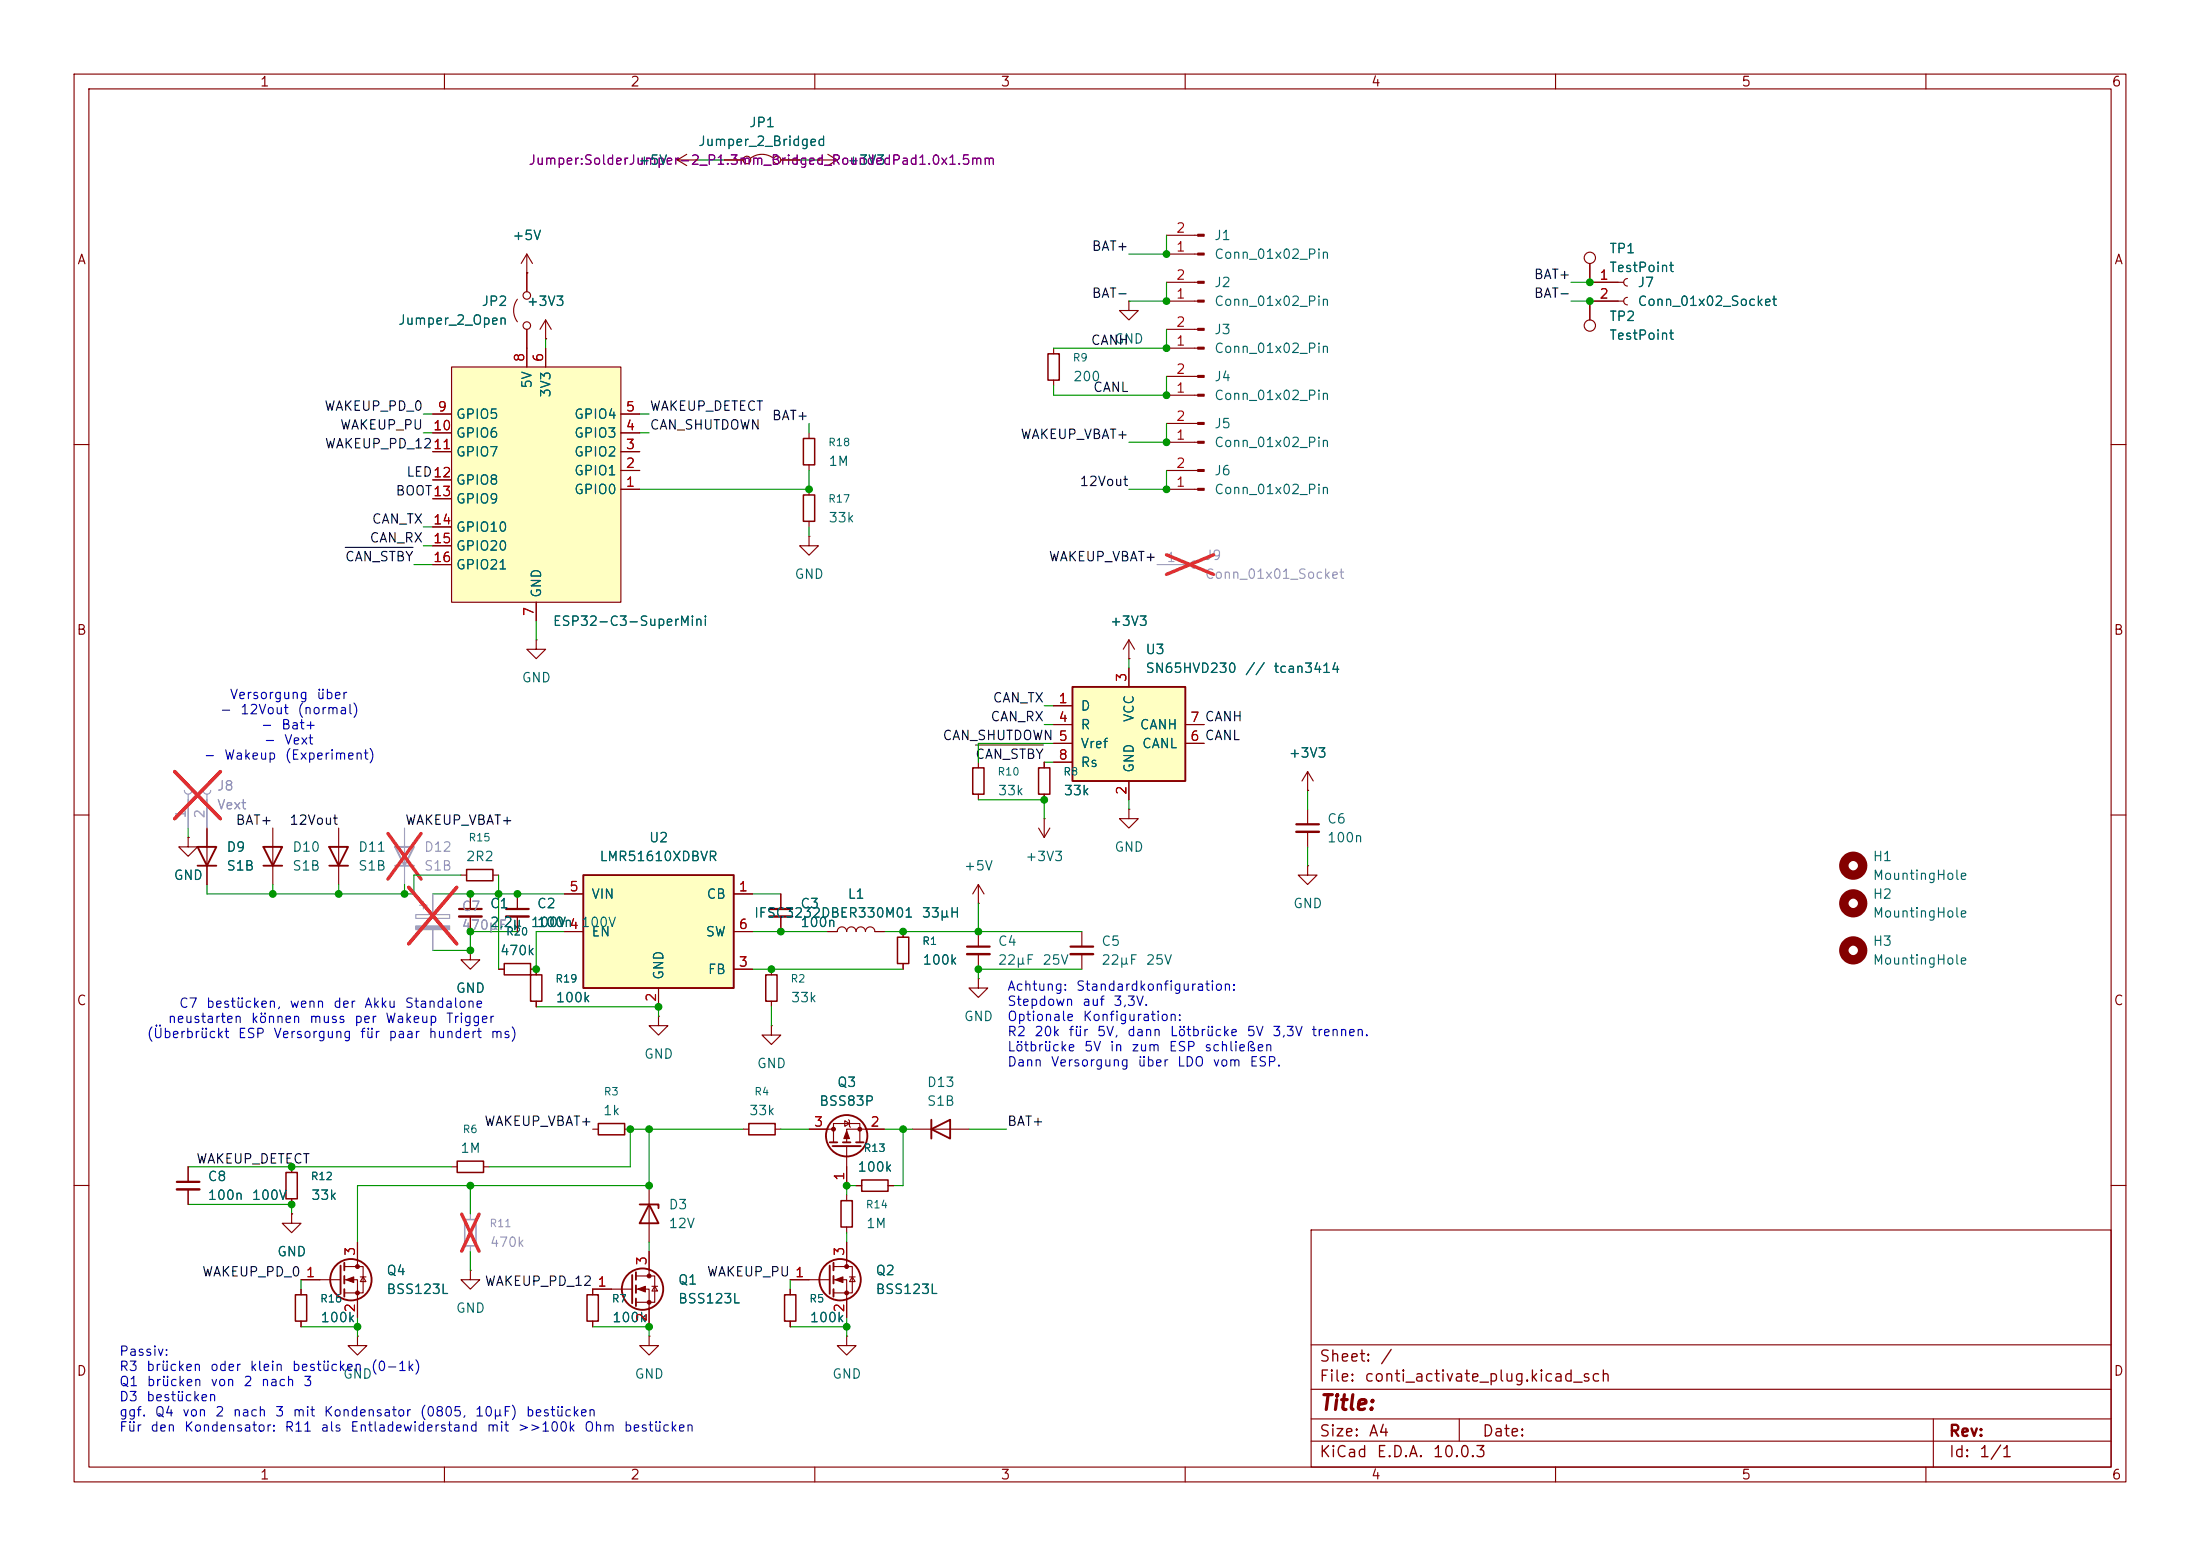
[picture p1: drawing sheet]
<svg xmlns="http://www.w3.org/2000/svg" width="297mm" height="210mm" viewBox="0 0 297 210" stroke-linecap="round" stroke-linejoin="round" font-family="sans-serif">
<g fill="none" stroke="#840000" stroke-width=".15">
<path d="M10 10h277v190h-277zM12 12h273v186h-273zM60 10v2M110 10v2M160 10v2M210 10v2M260 10v2M10 60h2M285 60h2M10 110h2M285 110h2M105.4 120.7v2"/>
<path d="M105.4 123.7v2M10 160h2M177 166h108v32h-108zM285 160h2M60 198v2M110 198v2M160 198v2M177 194.5h108M177 191.5h108M177 187.5h108M177 181.5h108M197 191.5v3"/>
<path d="M210 198v2M260 198v2M261 191.5v6.5"/>
</g>
<path d="M103.9 122.7h3" fill="none" stroke="#840000" stroke-width=".3"/>
<path d="M103.9 123.7h3" fill="none" stroke="#840000" stroke-width=".33"/>
<path d="M61 49.5h22.8v31.8h-22.8z" fill="#ffffc2"/>
<g fill="none" stroke="#840000" stroke-width=".15">
<path d="M71.1 36.8h.1M71.1 34.3v2.5M71.1 34.3l-.7 1.3M71.1 34.3l.8 1.3M58.4 58.4h2.6M58.4 55.9h2.6M61 49.5h22.8v31.8h-22.8zM71.1 47v2.5M73.7 47v2.5M83.8 58.4h2.6M83.8 55.9h2.6M109.2 58.4v.8"/>
<path d="M58.4 61h2.6M58.4 64.8h2.6M58.4 67.3h2.6M58.4 71.1h2.6M58.4 73.7h2.6M58.4 76.2h2.6M83.8 66h2.6M83.8 63.5h2.6M83.8 61h2.6M109.2 72.4v1.3h1.3l-1.3 1.2-1.3-1.2h1.3M109.2 72.4h.1M109.2 62.7v.8"/>
<path d="M109.2 66v.8M109.2 70.4v.7M72.4 81.3v2.5M132.1 102.9v.7M132.1 107.2v.8M140.2 111.8l.8 1.2M141 110.5h.1M141 102.9v.7M141 107.2v.8M141 110.5v2.5M141.7 111.8l-.7 1.2M63.5 128.3v1.2h1.3l-1.3 1.3-1.3-1.3h1.3"/>
<path d="M63.5 128.3h.1M69.8 120.7v2M69.8 123.7v2M72.4 130.8v.8M72.4 135.1v.8M111.8 125.7h1.2a.64 .64 0 0 1 .7-.6 .64 .64 0 0 1 .6 .6 .64 .64 0 0 1 .6-.6 .64 .64 0 0 1 .7 .6 .64 .64 0 0 1 .6-.6 .64 .64 0 0 1 .6 .6 .64 .64 0 0 1 .7-.6 .64 .64 0 0 1 .6 .6h1.3M121.9 125.7v.8M121.9 130v.8M132.1 125.7v2.1M132.1 128.8v2M25.4 157.5v2M39.4 157.5v.7"/>
<path d="M61 157.5h.7M65.3 157.5h.7M80 152.4h.8M84.3 152.4h.8M25.4 160.5v2.1M39.4 163.8v1.3h1.2l-1.2 1.3-1.3-1.3h1.3M39.4 163.8h.1M39.4 161.8v.8M40.6 174v.8M40.6 178.3v.8M40.6 172.7h5.4M46.5 170.9h2.5v3.6h-2.5"/>
<path d="M46.5 172.7h1.8v5.1M48.3 167.6v3.3M48.6 172.3h.8M49 172.3l.4 .7h-.8zM63.5 171.5v1.2h1.3l-1.3 1.3-1.3-1.3h1.3M63.5 171.5h.1M80 174v.8M80 178.3v.8M48.3 180.3v1.3h1.2l-1.2 1.3-1.3-1.3h1.3M48.3 180.3h.1M87.6 180.3v1.3h1.3l-1.3 1.3-1.2-1.3h1.2M87.6 180.3h.1"/>
</g>
<path d="M108.5 59.2h1.5v3.5h-1.5zM108.5 66.8h1.5v3.6h-1.5zM131.3 103.6h1.5v3.6h-1.5zM140.2 103.6h1.5v3.6h-1.5zM71.6 131.6h1.6v3.5h-1.6zM121.2 126.5h1.5v3.5h-1.5zM38.6 158.2h1.5v3.6h-1.5zM61.7 156.7h3.6v1.5h-3.6zM80.8 151.6h3.5v1.6h-3.5zM39.9 174.8h1.5v3.5h-1.5zM79.2 174.8h1.6v3.5h-1.6z" fill="none" stroke="#840000" stroke-width=".2"/>
<path d="M68.3 122.7h3.1M130.6 127.8h3M23.9 159.5h3" fill="none" stroke="#840000" stroke-width=".3"/>
<path d="M68.3 123.7h3.1M130.6 128.8h3M23.9 160.5h3" fill="none" stroke="#840000" stroke-width=".33"/>
<g fill="none" stroke="#840000" stroke-width=".25">
<path d="M46 170.8v3.8M46.5 170.4v1.1M46.5 172.2v1M46.5 174v1"/>
<circle cx="47.4" cy="172.7" r="2.79"/>
</g>
<g fill="#840000" stroke="#840000" stroke-width=".15">
<path d="M46.7 172.7l1.1-.4v.8z"/>
<circle cx="48.3" cy="170.9" r=".25"/>
<circle cx="48.3" cy="174.5" r=".25"/>
</g>
<path d="M62.7 164.6h1.6v3.5h-1.6z" fill="none" stroke="#a1a1a1" stroke-width=".2"/>
<path d="M63.5 163.8v.8M63.5 168.1v.8" fill="none" stroke="#a1a1a1" stroke-width=".15"/>
<path d="M62.3 163.9l2.4 5M64.7 163.9l-2.4 5" fill="none" stroke="#e12e31" stroke-width=".46"/>
<path d="M78.7 118.1h20.4v15.3h-20.4z" fill="#ffffc2"/>
<path d="M78.7 118.1h20.4v15.3h-20.4zM125.7 152.4l2.6-1.3v2.6zM125.7 151.1v2.6M86.4 162.6h2.5v.5M87.6 162.6l1.3 2.5h-2.5z" fill="none" stroke="#840000" stroke-width=".25"/>
<g fill="none" stroke="#840000" stroke-width=".15">
<path d="M142.2 47v.8M142.2 51.3v.8M152.4 109.2v1.3h1.3l-1.3 1.3-1.3-1.3h1.3M152.4 109.2h.1M176.5 116.8v1.3h1.3l-1.3 1.3-1.2-1.3h1.2M176.5 116.8h.1M176.5 106.7h.1M176.5 104.1v2.6M176.5 109.2v2.1M176.5 112.3v2M176.5 104.1l-.7 1.3M176.5 104.1l.8 1.3"/>
<path d="M76.2 120.7h2.5M76.2 125.7h2.5M88.9 137.2v1.2h1.3l-1.3 1.3-1.3-1.3h1.3M88.9 137.2h.1M88.9 133.4v2.5M99.1 120.7h2.5M99.1 130.8h2.5M99.1 125.7h2.5M146 125.7v2.1M146 128.8v2M123.2 152.4h7.6M87.6 160v7.6"/>
</g>
<path d="M141.5 47.8h1.5v3.5h-1.5z" fill="none" stroke="#840000" stroke-width=".2"/>
<path d="M175 111.3h3.1M144.5 127.8h3.1" fill="none" stroke="#840000" stroke-width=".3"/>
<path d="M175 112.3h3.1M144.5 128.8h3.1" fill="none" stroke="#840000" stroke-width=".33"/>
<g fill="none" stroke="#840000" stroke-width="1.3">
<circle cx="250.2" cy="116.8" r="1.27"/>
<circle cx="250.2" cy="121.9" r="1.27"/>
<circle cx="250.2" cy="128.3" r="1.27"/>
</g>
<path d="M156.2 76.2h4.6M161.3 75.7a.51 .51 0 0 0-.5 .5 .51 .51 0 0 0 .5 .5" fill="none" stroke="#a1a1a1" stroke-width=".15"/>
<path d="M157.5 74.9l6.3 2.6M163.8 74.9l-6.3 2.6" fill="none" stroke="#e12e31" stroke-width=".46"/>
<path d="M144.8 92.7h15.2v12.7h-15.2z" fill="#ffffc2"/>
<g fill="none" stroke="#840000" stroke-width=".25">
<path d="M144.8 92.7h15.2v12.7h-15.2zM26.7 114.3h2.5l-1.3 2.5zM26.7 116.8h2.5M35.6 114.3h2.5l-1.3 2.5zM35.6 116.8h2.5M44.4 114.3h2.6l-1.3 2.5zM44.4 116.8h2.6M112 154.2h1M112.4 154.7h3.8M113.8 154.2h1M115.6 154.2h1M85.3 172.1v3.8"/>
<path d="M85.9 171.7v1M85.9 173.5v1M85.9 175.3v1M112 170.8v3.8M112.5 170.4v1.1M112.5 172.2v1M112.5 174v1"/>
<circle cx="114.3" cy="153.3" r="2.79"/>
<circle cx="86.7" cy="174" r="2.79"/>
<circle cx="113.4" cy="172.7" r="2.79"/>
</g>
<g fill="none" stroke="#840000" stroke-width=".15">
<path d="M71.1 36.8h.1M71.1 36.8v2.6M91.4 21.6l1.3 .8M91.4 21.6h2.6M92.7 20.8l-1.3 .8M94 21.6h.1M97.8 21.6h2.5M101.3 21.3a2.54 2.54 0 0 1 3.1 0M105.4 21.6h2.5M110.5 21.6h.1M110.5 21.6h2.5M111.8 20.8l1.2 .8"/>
<path d="M113 21.6l-1.2 .8M157.5 38.1h4.2M157.5 34.3h4.2M157.5 31.8h4.2M214.6 35.6v2.5h4.6M219.7 37.6a.51 .51 0 0 0-.5 .5 .51 .51 0 0 0 .5 .5M58.4 58.4h2.6M58.4 55.9h2.6M69.8 40.4a2.54 2.54 0 0 0 0 3M71.1 44.5v5M73.7 45.7h.1M73.7 43.2l-.8 1.3"/>
<path d="M73.7 43.2l.7 1.3M73.7 43.2v2.5M73.7 47v2.5M83.8 58.4h2.6M83.8 55.9h2.6M152.4 40.6v1.3h1.3l-1.3 1.3-1.3-1.3h1.3M152.4 40.6h.1M157.5 59.7h4.2M157.5 57.2h4.2M157.5 40.6h4.2M157.5 47h4.2M157.5 44.5h4.2"/>
<path d="M157.5 53.3h4.2M157.5 50.8h4.2M219.2 40.6h-4.6v2.6M219.7 40.1a.51 .51 0 0 0-.5 .5 .51 .51 0 0 0 .5 .5M58.4 61h2.6M58.4 64.8h2.6M58.4 67.3h2.6M58.4 71.1h2.6M58.4 73.7h2.6M58.4 76.2h2.6M83.8 66h2.6M83.8 63.5h2.6"/>
<path d="M83.8 61h2.6M157.5 66h4.2M157.5 63.5h4.2M72.4 86.4v1.2h1.3l-1.3 1.3-1.3-1.3h1.3M72.4 86.4h.1M72.4 81.3v2.5M142.2 95.3h2.6M142.2 97.8h2.6M152.4 88.9h.1M152.4 86.4v2.5M152.4 90.2v2.5M152.4 86.4l-.8 1.2"/>
<path d="M152.4 86.4l.8 1.2M160 97.8h2.6M25.4 113v1.3h1.3l-1.3 1.3-1.3-1.3h1.3M25.4 113h.1M27.9 111.8v7.6M36.8 111.8v7.6M45.7 111.8v7.6M62.2 118.1h.8M66.5 118.1h.8M132.1 119.4l-.8 1.3M132.1 119.4l.7 1.3M132.1 119.4v2.5"/>
<path d="M141 102.9v.7M141 107.2v.8M142.2 100.3h2.6M142.2 102.9h2.6M152.4 105.4v2.6M160 100.3h2.6M176.5 106.7h.1M63.5 128.3h.1M63.5 120.7v2M63.5 123.7v2M67.3 130.8h.8M69.8 120.7v2"/>
<path d="M69.8 123.7v2M71.6 130.8h.8v.8M72.4 135.1v.8M76.2 120.7h2.5M76.2 125.7h2.5M88.9 133.4v2.5M99.1 130.8h2.5M99.1 120.7h2.5M99.1 125.7h2.5M104.1 138.4v1.3h1.3l-1.3 1.3-1.2-1.3h1.2M104.1 138.4h.1M104.1 130.8v.8"/>
<path d="M104.1 135.1v.8M105.4 120.7v2M105.4 123.7v2M111.8 125.7h1.2M118.1 125.7h1.3M121.9 125.7v.8M121.9 130v.8M132.1 121.9h.1M132.1 132.1v1.3h1.2l-1.2 1.2-1.3-1.2h1.3M132.1 132.1h.1M25.4 157.5v2M39.4 157.5v.7"/>
<path d="M100.3 152.4h.8M104.6 152.4h.8M109.2 152.4h3.3M112.5 154.2v-2.6h3.6v2.6M114 151.3l.7 .3-.7 .4zM114.3 154.7v5.3M114.6 151.1l.1 .2v.7l.1 .1M119.4 152.4h-5.1v1.8M25.4 160.5v2.1M39.4 163.8h.1M39.4 161.8v.8M40.6 172.7h2.6"/>
<path d="M40.6 174v.8M40.6 178.3v.8M48.3 167.6v2.6M48.3 175.3v2.5M80 178.3v.8M85.3 174h-5.3v.8M85.9 172.2h2.5v3.6h-2.5M85.9 174h1.7v5.1M87.6 168.9v3.3M88 173.6h.8M88.4 173.6l.4 .6h-.8zM106.7 172.7h5.3"/>
<path d="M106.7 174v.8M106.7 178.3v.8M112.5 170.9h2.6v3.6h-2.6M112.5 172.7h1.8v5.1M114.3 161.3v.8M114.3 165.6v.8M114.3 167.6v3.3M114.7 172.3h.7M115.1 172.3l.3 .7h-.7zM115.6 160h.7M119.9 160h.7M114.3 180.3v1.3h1.3l-1.3 1.3-1.3-1.3h1.3"/>
<path d="M114.3 180.3h.1"/>
<circle cx="71.1" cy="39.9" r=".51"/>
<circle cx="100.8" cy="21.6" r=".51"/>
<circle cx="104.9" cy="21.6" r=".51"/>
<circle cx="214.6" cy="34.8" r=".76"/>
<circle cx="71.1" cy="43.9" r=".51"/>
<circle cx="214.6" cy="43.9" r=".76"/>
</g>
<g fill="#840000" stroke="#840000" stroke-width=".15">
<path d="M112.8 172.7l1-.4v.8z"/>
<path d="M86.1 174l1-.4v.8z"/>
<path d="M114.3 152.7l.4 1h-.8z"/>
<path d="M161.7 59.6h.9v.2h-.9z"/>
<path d="M161.7 57h.9v.3h-.9z"/>
<path d="M161.7 40.5h.9v.3h-.9z"/>
<path d="M161.7 38h.9v.2h-.9z"/>
<path d="M161.7 46.9h.9v.2h-.9z"/>
<path d="M161.7 44.3h.9v.3h-.9z"/>
<path d="M161.7 65.9h.9v.3h-.9z"/>
<path d="M161.7 63.4h.9v.2h-.9z"/>
<path d="M161.7 34.2h.9v.2h-.9z"/>
<path d="M161.7 31.6h.9v.3h-.9z"/>
<path d="M161.7 53.2h.9v.3h-.9z"/>
<path d="M161.7 50.7h.9v.2h-.9z"/>
<circle cx="114.3" cy="170.9" r=".25"/>
<circle cx="114.3" cy="174.5" r=".25"/>
<circle cx="87.6" cy="172.2" r=".25"/>
<circle cx="87.6" cy="175.8" r=".25"/>
<circle cx="112.5" cy="152.4" r=".25"/>
<circle cx="116.1" cy="152.4" r=".25"/>
</g>
<path d="M63 117.3h3.5v1.6h-3.5zM68.1 130h3.5v1.6h-3.5zM103.4 131.6h1.5v3.5h-1.5zM101.1 151.6h3.5v1.6h-3.5zM116.3 159.3h3.6v1.5h-3.6zM105.9 174.8h1.5v3.5h-1.5zM113.5 162.1h1.6v3.5h-1.6z" fill="none" stroke="#840000" stroke-width=".2"/>
<path d="M53.3 114.3h2.6l-1.3 2.5zM53.3 116.8h2.6" fill="none" stroke="#a1a1a1" stroke-width=".25"/>
<path d="M24.9 106.7a.51 .51 0 0 0 .5 .5 .51 .51 0 0 0 .5-.5M25.4 107.2v4.6M27.4 106.7a.51 .51 0 0 0 .5 .5 .51 .51 0 0 0 .5-.5M27.9 107.2v4.6M54.6 111.8v7.6M56.1 123.4h4.6v.6h-4.6zM56.6 122.2h1.1M57.1 121.7v1M58.4 120.7v2.7M58.4 125.5v2.8" fill="none" stroke="#a1a1a1" stroke-width=".15"/>
<path d="M23.6 104.1l6.2 6.4M29.8 104.1l-6.2 6.4M52.4 112.5l4.4 6.1M55.2 119.8l6.5 7.6M56.8 112.5l-4.4 6.1M61.7 119.8l-6.5 7.6" fill="none" stroke="#e12e31" stroke-width=".46"/>
<path d="M62 122.7h3" fill="none" stroke="#840000" stroke-width=".3"/>
<path d="M62 123.7h3" fill="none" stroke="#840000" stroke-width=".33"/>
<path d="M56.1 125h4.6v.5h-4.6z" fill="#a1a1a1" stroke="#a1a1a1" stroke-width=".15"/>
<path d="M46.6 73.9h9.2M131.7 100.6h9.1" fill="none" stroke="#0f0f0f" stroke-width=".15"/>
<g fill="none" stroke="#009600" stroke-width=".15">
<path d="M94 21.6h3.8M107.9 21.6h2.6M157.5 31.8v2.5h-5.1M157.5 38.1v2.5h-5.1M212.1 38.1h2.5M57.1 55.9h1.3M57.1 58.4h1.3M73.7 45.7v1.3M86.4 55.9h1.2M86.4 58.4h1.2M109.2 57.2v1.2M157.5 44.5v2.5h-15.3"/>
<path d="M157.5 50.8v2.5h-15.3v-1.2M157.5 57.2v2.5h-5.1M212.1 40.6h2.5M55.9 76.2h2.5M57.1 71.1h1.3M57.1 73.7h1.3M109.2 63.5v2.5h-22.8M109.2 71.1v1.3M157.5 63.5v2.5h-5.1M72.4 83.8v2.6M141 97.8h1.2M141 95.3h1.2"/>
<path d="M152.4 88.9v1.3M25.4 111.8v1.2M36.8 119.4v1.3M45.7 119.4v1.3M54.6 119.4v1.3M62.2 118.1h-6.3v2.6h-28v-1.3M67.3 118.1v12.7M132.1 108h8.9v2.5M141 102.9h1.2M142.2 100.3h-10.1v2.6M152.4 108v1.2M176.5 106.7v2.5"/>
<path d="M176.5 114.3v2.5M58.4 120.7h17.8M69.8 125.7h-6.3v2.6h-5.1M72.4 135.9h16.5v1.3M76.2 125.7h-3.8v5.1M101.6 120.7h3.8M101.6 125.7h10.2M101.6 130.8h20.3M104.1 135.9v2.5M119.4 125.7h26.6M132.1 121.9v3.8M146 130.8h-13.9v1.3"/>
<path d="M25.4 157.5h35.6M87.6 152.4v7.6h-39.3v7.6M100.3 152.4h-15.2v5.1h-19.1M105.4 152.4h3.8M119.4 152.4h3.8M121.9 152.4v7.6h-1.3M130.8 152.4h5.1M25.4 162.6h14v1.2M40.6 179.1h7.7M40.6 172.7v1.3M48.3 177.8v2.5M63.5 160v3.8"/>
<path d="M63.5 168.9v2.6M80 179.1h7.6v1.2M87.6 167.6v1.3M106.7 172.7v1.3M106.7 179.1h7.6M114.3 166.4v1.2M114.3 177.8v2.5M115.6 160h-1.3v1.3"/>
</g>
<g fill="#009600" stroke="#009600" stroke-width=".14">
<circle cx="63.5" cy="125.7" r=".46"/>
<circle cx="36.8" cy="120.7" r=".46"/>
<circle cx="45.7" cy="120.7" r=".46"/>
<circle cx="54.6" cy="120.7" r=".46"/>
<circle cx="214.6" cy="40.6" r=".46"/>
<circle cx="214.6" cy="38.1" r=".46"/>
<circle cx="157.5" cy="59.7" r=".46"/>
<circle cx="157.5" cy="66" r=".46"/>
<circle cx="157.5" cy="47" r=".46"/>
<circle cx="157.5" cy="53.3" r=".46"/>
<circle cx="157.5" cy="40.6" r=".46"/>
<circle cx="157.5" cy="34.3" r=".46"/>
<circle cx="87.6" cy="152.4" r=".46"/>
<circle cx="85.1" cy="152.4" r=".46"/>
<circle cx="87.6" cy="160" r=".46"/>
<circle cx="88.9" cy="135.9" r=".46"/>
<circle cx="63.5" cy="160" r=".46"/>
<circle cx="63.5" cy="128.3" r=".46"/>
<circle cx="72.4" cy="130.8" r=".46"/>
<circle cx="105.4" cy="125.7" r=".46"/>
<circle cx="109.2" cy="66" r=".46"/>
<circle cx="121.9" cy="125.7" r=".46"/>
<circle cx="104.1" cy="130.8" r=".46"/>
<circle cx="132.1" cy="125.7" r=".46"/>
<circle cx="132.1" cy="130.8" r=".46"/>
<circle cx="48.3" cy="179.1" r=".46"/>
<circle cx="87.6" cy="179.1" r=".46"/>
<circle cx="39.4" cy="157.5" r=".46"/>
<circle cx="39.4" cy="162.6" r=".46"/>
<circle cx="63.5" cy="120.7" r=".46"/>
<circle cx="67.3" cy="120.7" r=".46"/>
<circle cx="69.8" cy="120.7" r=".46"/>
<circle cx="121.9" cy="152.4" r=".46"/>
<circle cx="114.3" cy="160" r=".46"/>
<circle cx="114.3" cy="179.1" r=".46"/>
<circle cx="141" cy="108" r=".46"/>
</g>
<text font-size="2" fill="#840000" x="178" y="190.8">Title:</text>
<g font-size="1.5" fill="#840000">
<text x="178" y="184.2">Sheet:</text>
<text x="186.2" y="184.2">/</text>
<text x="178" y="186.9">File:</text>
<text x="184.1" y="186.9">conti_activate_plug.kicad_sch</text>
<text x="178" y="197.1">KiCad</text>
<text x="178" y="194.3">Size:</text>
<text x="184.7" y="194.3">A4</text>
<text x="185.7" y="197.1">E.D.A.</text>
<text x="193.3" y="197.1">10.0.3</text>
<text x="200" y="194.3">Date:</text>
<text x="263" y="194.3">Rev:</text>
<text x="263" y="197.1">Id:</text>
<text x="267.1" y="197.1">1/1</text>
</g>
<g font-size="1.3" fill="#840000">
<text x="35" y="12">1</text>
<text x="85" y="12">2</text>
<text x="135" y="12">3</text>
<text x="185" y="12">4</text>
<text x="235" y="12">5</text>
<text x="285" y="12">6</text>
<text x="10.3" y="36">A</text>
<text x="285.3" y="36">A</text>
<text x="10.3" y="86">B</text>
<text x="285.3" y="86">B</text>
<text x="10.3" y="136">C</text>
<text x="285.3" y="136">C</text>
<text x="10.3" y="186">D</text>
<text x="285.3" y="186">D</text>
<text x="35" y="200">1</text>
<text x="85" y="200">2</text>
<text x="135" y="200">3</text>
<text x="185" y="200">4</text>
<text x="235" y="200">5</text>
<text x="285" y="200">6</text>
</g>
<g font-size="1.3" fill="#006464">
<text x="101" y="17.5">JP1</text>
<text x="86.1" y="22.6">+5V</text>
<text x="94.2" y="20">Jumper_2_Bridged</text>
<text x="114.3" y="22.6">+3V3</text>
<text x="69.1" y="32.7">+5V</text>
<text x="163.8" y="32.7">J1</text>
<text x="163.8" y="35.3">Conn_01x02_Pin</text>
<text x="217.2" y="34.5">TP1</text>
<text x="64.9" y="41.6">JP2</text>
<text x="71" y="41.6">+3V3</text>
<text x="163.8" y="39.1">J2</text>
<text x="163.8" y="41.6">Conn_01x02_Pin</text>
<text x="217.2" y="37">TestPoint</text>
<text x="221" y="39.1">J7</text>
<text x="221" y="41.6">Conn_01x02_Socket</text>
<text x="53.7" y="44.2">Jumper_2_Open</text>
<text x="150.4" y="46.7">GND</text>
<text x="163.8" y="45.4">J3</text>
<text x="163.8" y="48">Conn_01x02_Pin</text>
<text x="217.2" y="43.6">TP2</text>
<text x="217.2" y="46.2">TestPoint</text>
<text x="72.1" y="52.5" transform="rotate(-90 72.1 52.5)">5V</text>
<text x="74.6" y="53.7" transform="rotate(-90 74.6 53.7)">3V3</text>
<text x="144.8" y="51.8">200</text>
<text x="163.8" y="51.8">J4</text>
<text x="61.5" y="56.9">GPIO5</text>
<text x="61.5" y="59.4">GPIO6</text>
<text x="77.4" y="59.4">GPIO3</text>
<text x="77.4" y="56.9">GPIO4</text>
<text x="163.8" y="58.1">J5</text>
<text x="163.8" y="54.3">Conn_01x02_Pin</text>
<text x="61.5" y="61.9">GPIO7</text>
<text x="61.5" y="65.7">GPIO8</text>
<text x="77.4" y="64.5">GPIO1</text>
<text x="77.4" y="61.9">GPIO2</text>
<text x="111.8" y="63.2">1M</text>
<text x="163.8" y="60.7">Conn_01x02_Pin</text>
<text x="163.8" y="64.5">J6</text>
<text x="61.5" y="68.3">GPIO9</text>
<text x="77.4" y="67">GPIO0</text>
<text x="111.8" y="70.8">33k</text>
<text x="163.8" y="67">Conn_01x02_Pin</text>
<text x="61.5" y="72.1">GPIO10</text>
<text x="61.5" y="74.6">GPIO20</text>
<text x="61.5" y="77.2">GPIO21</text>
<text x="73.4" y="80.8" transform="rotate(-90 73.4 80.8)">GND</text>
<text x="107.2" y="78.4">GND</text>
<text x="74.5" y="84.8">ESP32-C3-SuperMini</text>
<text x="149.8" y="84.8">+3V3</text>
<text x="154.6" y="88.6">U3</text>
<text x="70.4" y="92.4">GND</text>
<text x="154.6" y="91.1">SN65HVD230</text>
<text x="168" y="91.1">//</text>
<text x="171.8" y="91.1">tcan3414</text>
<text x="145.8" y="96.2">D</text>
<text x="145.8" y="98.8">R</text>
<text x="145.8" y="101.3">Vref</text>
<text x="153.4" y="97.6" transform="rotate(-90 153.4 97.6)">VCC</text>
<text x="153.8" y="98.8">CANH</text>
<text x="154.1" y="101.3">CANL</text>
<text x="134.6" y="107.7">33k</text>
<text x="143.5" y="107.7">33k</text>
<text x="145.8" y="103.8">Rs</text>
<text x="153.4" y="104.4" transform="rotate(-90 153.4 104.4)">GND</text>
<text x="173.9" y="102.6">+3V3</text>
<text x="179.1" y="111.5">C6</text>
<text x="23.4" y="119.1">GND</text>
<text x="30.5" y="115.3">D9</text>
<text x="30.5" y="117.8">S1B</text>
<text x="39.4" y="115.3">D10</text>
<text x="39.4" y="117.8">S1B</text>
<text x="48.3" y="115.3">D11</text>
<text x="48.3" y="117.8">S1B</text>
<text x="62.8" y="116.5">2R2</text>
<text x="80.8" y="116.5">LMR51610XDBVR</text>
<text x="87.5" y="114">U2</text>
<text x="130" y="117.8">+5V</text>
<text x="138.3" y="116.5">+3V3</text>
<text x="150.4" y="115.3">GND</text>
<text x="179.1" y="114">100n</text>
<text x="252.7" y="116.5">H1</text>
<text x="252.7" y="119.1">MountingHole</text>
<text x="66" y="122.9">C1</text>
<text x="66" y="125.4">2,2µ</text>
<text x="71.6" y="125.4">100V 4100V</text>
<text x="72.4" y="122.9">C2</text>
<text x="72.4" y="125.4">100n</text>
<text x="79.8" y="121.6">VIN</text>
<text x="95.3" y="121.6">CB</text>
<text x="101.7" y="124.2">IFSC3232DBER330M01</text>
<text x="108" y="122.9">C3</text>
<text x="108" y="125.4">100n</text>
<text x="114.3" y="121.6">L1</text>
<text x="124.3" y="124.2">33µH</text>
<text x="174.5" y="122.9">GND</text>
<text x="252.7" y="121.6">H2</text>
<text x="252.7" y="124.2">MountingHole</text>
<text x="67.4" y="129.2">470k</text>
<text x="79.8" y="126.7">EN</text>
<text x="95.2" y="126.7">SW</text>
<text x="95.5" y="131.8">FB</text>
<text x="124.5" y="130.5">100k</text>
<text x="134.6" y="128">C4</text>
<text x="134.6" y="130.5">22µF</text>
<text x="140.6" y="130.5">25V</text>
<text x="148.6" y="128">C5</text>
<text x="148.6" y="130.5">22µF</text>
<text x="154.6" y="130.5">25V</text>
<text x="252.7" y="128">H3</text>
<text x="252.7" y="130.5">MountingHole</text>
<text x="61.5" y="134.3">GND</text>
<text x="74.9" y="135.6">100k</text>
<text x="89.9" y="132.3" transform="rotate(-90 89.9 132.3)">GND</text>
<text x="106.7" y="135.6">33k</text>
<text x="86.9" y="143.2">GND</text>
<text x="130" y="138.1">GND</text>
<text x="102.1" y="144.5">GND</text>
<text x="110.5" y="149.6">BSS83P</text>
<text x="112.9" y="147">Q3</text>
<text x="125.1" y="147">D13</text>
<text x="125.1" y="149.6">S1B</text>
<text x="62.1" y="155.9">1M</text>
<text x="81.3" y="150.8">1k</text>
<text x="101" y="150.8">33k</text>
<text x="27.9" y="159.7">C8</text>
<text x="115.7" y="158.5">100k</text>
<text x="27.9" y="162.3">100n</text>
<text x="33.9" y="162.3">100V</text>
<text x="41.9" y="162.3">33k</text>
<text x="90.2" y="163.5">D3</text>
<text x="90.2" y="166.1">12V</text>
<text x="116.8" y="166.1">1M</text>
<text x="37.3" y="169.9">GND</text>
<text x="52.1" y="172.4">Q4</text>
<text x="91.4" y="173.7">Q1</text>
<text x="118.1" y="172.4">Q2</text>
<text x="43.2" y="178.8">100k</text>
<text x="52.1" y="175">BSS123L</text>
<text x="61.5" y="177.5">GND</text>
<text x="82.6" y="178.8">100k</text>
<text x="91.4" y="176.2">BSS123L</text>
<text x="109.2" y="178.8">100k</text>
<text x="118.1" y="175">BSS123L</text>
<text x="46.2" y="186.4">GND</text>
<text x="85.6" y="186.4">GND</text>
<text x="112.3" y="186.4">GND</text>
</g>
<text font-size="1.3" fill="#840084" x="71.3" y="22.6">Jumper:SolderJumper-2_P1.3mm_Bridged_RoundedPad1.0x1.5mm</text>
<g font-size="1.3" fill="#0f0f0f">
<text x="147.3" y="34.2">BAT+</text>
<text x="147.3" y="40.5">BAT-</text>
<text x="207" y="40.5">BAT-</text>
<text x="207" y="38">BAT+</text>
<text x="147.2" y="46.9">CANH</text>
<text x="147.5" y="53.2">CANL</text>
<text x="43.7" y="55.8">WAKEUP_PD_0</text>
<text x="45.8" y="58.3">WAKEUP_PU</text>
<text x="87.6" y="58.3">CAN_SHUTDOWN</text>
<text x="87.6" y="55.8">WAKEUP_DETECT</text>
<text x="104.1" y="57">BAT+</text>
<text x="137.7" y="59.6">WAKEUP_VBAT+</text>
<text x="43.8" y="60.8">WAKEUP_PD_1211</text>
<text x="54.8" y="64.6">LED12</text>
<text x="145.7" y="65.9">12Vout</text>
<text x="50.1" y="71">CAN_TX</text>
<text x="53.3" y="67.2">BOOT13</text>
<text x="46.5" y="76.1">CAN_STBY</text>
<text x="49.8" y="73.5">CAN_RX</text>
<text x="141.5" y="76.1">WAKEUP_VBAT+</text>
<text x="133.9" y="95.1">CAN_TX</text>
<text x="127.2" y="100.2">CAN_SHUTDOWN 5</text>
<text x="133.6" y="97.7">CAN_RX</text>
<text x="131.6" y="102.7">CAN_STBY</text>
<text x="31.7" y="111.6">BAT+</text>
<text x="39" y="111.6">12Vout</text>
<text x="54.6" y="111.6">WAKEUP_VBAT+</text>
<text x="65.3" y="152.3">WAKEUP_VBAT+</text>
<text x="135.9" y="152.3">BAT+</text>
<text x="26.4" y="157.4">WAKEUP_DETECT</text>
<text x="27.2" y="172.6">WAKEUP_PD_0</text>
<text x="65.4" y="173.9">WAKEUP_PD_12</text>
<text x="95.3" y="172.6">WAKEUP_PU 1</text>
</g>
<g font-size="1.3" fill="#a90000">
<text x="158.7" y="34.3">1</text>
<text x="158.7" y="31.7">2</text>
<text x="158.7" y="40.6">1</text>
<text x="158.7" y="38.1">2</text>
<text x="215.8" y="38.1">1</text>
<text x="215.8" y="40.6">2</text>
<text x="158.7" y="47">1</text>
<text x="158.7" y="44.4">2</text>
<text x="71.1" y="49" transform="rotate(-90 71.1 49)">8</text>
<text x="73.6" y="49" transform="rotate(-90 73.6 49)">6</text>
<text x="158.7" y="53.3">1</text>
<text x="158.7" y="50.8">2</text>
<text x="58.4" y="58.4">10</text>
<text x="59" y="55.9">9</text>
<text x="84.4" y="58.4">4</text>
<text x="84.4" y="55.9">5</text>
<text x="158.7" y="59.7">1</text>
<text x="158.7" y="57.1">2</text>
<text x="58.4" y="60.9">11</text>
<text x="58.4" y="64.7">12</text>
<text x="84.4" y="63.5">2</text>
<text x="84.4" y="60.9">3</text>
<text x="158.7" y="63.5">2</text>
<text x="58.4" y="71.1">14</text>
<text x="58.4" y="67.3">13</text>
<text x="84.4" y="66">1</text>
<text x="158.7" y="66">1</text>
<text x="58.4" y="73.6">15</text>
<text x="58.4" y="76.2">16</text>
<text x="72.4" y="83.3" transform="rotate(-90 72.4 83.3)">7</text>
<text x="142.8" y="95.2">1</text>
<text x="152.4" y="92.1" transform="rotate(-90 152.4 92.1)">3</text>
<text x="142.8" y="97.8">4</text>
<text x="142.8" y="100.3">5</text>
<text x="160.6" y="100.3">6 CANL</text>
<text x="160.6" y="97.8">7 CANH</text>
<text x="160.6" y="100.3">6</text>
<text x="160.6" y="97.8">7</text>
<text x="142.8" y="102.8">8</text>
<text x="152.4" y="107.4" transform="rotate(-90 152.4 107.4)">2</text>
<text x="76.8" y="120.6">5</text>
<text x="99.6" y="120.6">1</text>
<text x="99.6" y="125.7">6</text>
<text x="99.6" y="130.8">3</text>
<text x="88.9" y="135.3" transform="rotate(-90 88.9 135.3)">2</text>
<text x="109.8" y="152.4">3</text>
<text x="117.4" y="152.4">2</text>
<text x="114.3" y="159.5" transform="rotate(-90 114.3 159.5)">1</text>
<text x="41.2" y="172.7">1</text>
<text x="48.2" y="169.6" transform="rotate(-90 48.2 169.6)">3</text>
<text x="80.6" y="174">1</text>
<text x="87.6" y="170.9" transform="rotate(-90 87.6 170.9)">3</text>
<text x="107.2" y="172.7">1</text>
<text x="114.3" y="169.6" transform="rotate(-90 114.3 169.6)">3</text>
<text x="48.2" y="177.2" transform="rotate(-90 48.2 177.2)">2</text>
<text x="87.6" y="178.5" transform="rotate(-90 87.6 178.5)">2</text>
<text x="114.3" y="177.2" transform="rotate(-90 114.3 177.2)">2</text>
</g>
<g font-size="1.3" fill="#aaa">
<text x="157.4" y="76.2">1</text>
<text x="25.4" y="110.6" transform="rotate(-90 25.4 110.6)">1</text>
<text x="27.9" y="110.6" transform="rotate(-90 27.9 110.6)">2</text>
</g>
<g font-size="1.3" fill="#989898">
<text x="162.6" y="75.9">J9</text>
<text x="162.6" y="78.4">Conn_01x01_Socket</text>
<text x="29.2" y="107">J8</text>
<text x="29.2" y="109.6">Vext</text>
<text x="57.2" y="115.3">D12</text>
<text x="57.2" y="117.8">S1B</text>
<text x="62.2" y="123.3">C7</text>
<text x="62.2" y="125.8">470µF</text>
<text x="66" y="168.6">470k</text>
</g>
<g font-size="1.3" fill="#0000c2">
<text x="30.9" y="94.7">Versorgung</text>
<text x="42.6" y="94.7">über</text>
<text x="29.6" y="96.7">-</text>
<text x="32.3" y="96.7">12Vout</text>
<text x="35.1" y="98.8">-</text>
<text x="35.5" y="100.8">-</text>
<text x="37.9" y="98.8">Bat+</text>
<text x="38.3" y="100.8">Vext</text>
<text x="40" y="96.7">(normal)</text>
<text x="27.4" y="102.9">-</text>
<text x="30.2" y="102.9">Wakeup</text>
<text x="38.4" y="102.9">(Experiment)</text>
<text x="24.1" y="136.3">C7</text>
<text x="27.7" y="136.3">bestücken,</text>
<text x="39" y="136.3">wenn</text>
<text x="44.9" y="136.3">der</text>
<text x="49.1" y="136.3">Akku</text>
<text x="54.5" y="136.3">Standalone</text>
<text x="135.9" y="134">Achtung:</text>
<text x="135.9" y="136.1">Stepdown</text>
<text x="145.2" y="134">Standardkonfiguration:</text>
<text x="146" y="136.1">auf</text>
<text x="150.2" y="136.1">3,3V.</text>
<text x="19.7" y="140.4">(Überbrückt</text>
<text x="22.6" y="138.4">neustarten</text>
<text x="32" y="140.4">ESP</text>
<text x="33.8" y="138.4">können</text>
<text x="36.8" y="140.4">Versorgung</text>
<text x="41.7" y="138.4">muss</text>
<text x="47.7" y="138.4">per</text>
<text x="48.5" y="140.4">für</text>
<text x="51.9" y="138.4">Wakeup</text>
<text x="52.3" y="140.4">paar</text>
<text x="57.7" y="140.4">hundert</text>
<text x="60.1" y="138.4">Trigger</text>
<text x="66.1" y="140.4">ms)</text>
<text x="135.9" y="138.1">Optionale</text>
<text x="135.9" y="140.2">R2</text>
<text x="135.9" y="142.2">Lötbrücke</text>
<text x="139.5" y="140.2">20k</text>
<text x="144.2" y="140.2">für</text>
<text x="146.1" y="138.1">Konfiguration:</text>
<text x="146.3" y="142.2">5V</text>
<text x="148" y="140.2">5V,</text>
<text x="149.7" y="142.2">in</text>
<text x="152.1" y="140.2">dann</text>
<text x="152.6" y="142.2">zum</text>
<text x="157.7" y="142.2">ESP</text>
<text x="157.8" y="140.2">Lötbrücke</text>
<text x="162.5" y="142.2">schließen</text>
<text x="168.2" y="140.2">5V</text>
<text x="171.7" y="140.2">3,3V</text>
<text x="176.9" y="140.2">trennen.</text>
<text x="135.9" y="144.3">Dann</text>
<text x="141.8" y="144.3">Versorgung</text>
<text x="153.5" y="144.3">über</text>
<text x="158.8" y="144.3">LDO</text>
<text x="163.6" y="144.3">vom</text>
<text x="168.6" y="144.3">ESP.</text>
<text x="16" y="183.3">Passiv:</text>
<text x="16" y="185.4">R3</text>
<text x="19.7" y="185.4">brücken</text>
<text x="28.3" y="185.4">oder</text>
<text x="33.6" y="185.4">klein</text>
<text x="39.3" y="185.4">bestücken</text>
<text x="50" y="185.4">(0-1k)</text>
<text x="16" y="187.4">Q1</text>
<text x="16" y="189.4">D3</text>
<text x="16" y="191.5">ggf.</text>
<text x="19.7" y="189.4">bestücken</text>
<text x="19.7" y="187.4">brücken</text>
<text x="20.8" y="191.5">Q4</text>
<text x="24.5" y="191.5">von</text>
<text x="28.3" y="187.4">von</text>
<text x="28.9" y="191.5">2</text>
<text x="31.3" y="191.5">nach</text>
<text x="32.8" y="187.4">2</text>
<text x="35.1" y="187.4">nach</text>
<text x="37" y="191.5">3</text>
<text x="39.4" y="191.5">mit</text>
<text x="40.8" y="187.4">3</text>
<text x="43.6" y="191.5">Kondensator</text>
<text x="56.6" y="191.5">(0805,</text>
<text x="64" y="191.5">10µF)</text>
<text x="70.9" y="191.5">bestücken</text>
<text x="16" y="193.5">Für</text>
<text x="20.2" y="193.5">den</text>
<text x="24.8" y="193.5">Kondensator:</text>
<text x="38.3" y="193.5">R11</text>
<text x="43.2" y="193.5">als</text>
<text x="47.2" y="193.5">Entladewiderstand</text>
<text x="65.6" y="193.5">mit</text>
<text x="69.8" y="193.5">&gt;&gt;100k</text>
<text x="78.8" y="193.5">Ohm</text>
<text x="84.1" y="193.5">bestücken</text>
</g>
<g font-size="1" fill="#006464">
<text x="144.7" y="49">R9</text>
<text x="111.7" y="60.5">R18</text>
<text x="111.7" y="68.1">R17</text>
<text x="134.6" y="104.9">R10</text>
<text x="143.5" y="104.9">R8</text>
<text x="63.2" y="113.8">R15</text>
<text x="68.2" y="126.5">R20</text>
<text x="124.4" y="127.8">R1</text>
<text x="74.9" y="132.9">R19</text>
<text x="106.6" y="132.9">R2</text>
<text x="81.4" y="148.1">R3</text>
<text x="101.8" y="148.1">R4</text>
<text x="62.4" y="153.2">R6</text>
<text x="116.5" y="155.7">R13</text>
<text x="41.9" y="159.5">R12</text>
<text x="116.8" y="163.3">R14</text>
<text x="43.1" y="176">R16</text>
<text x="82.5" y="176">R7</text>
<text x="109.2" y="176">R5</text>
</g>
<text font-size="1" fill="#989898" x="66" y="165.9">R11</text>
</svg>
